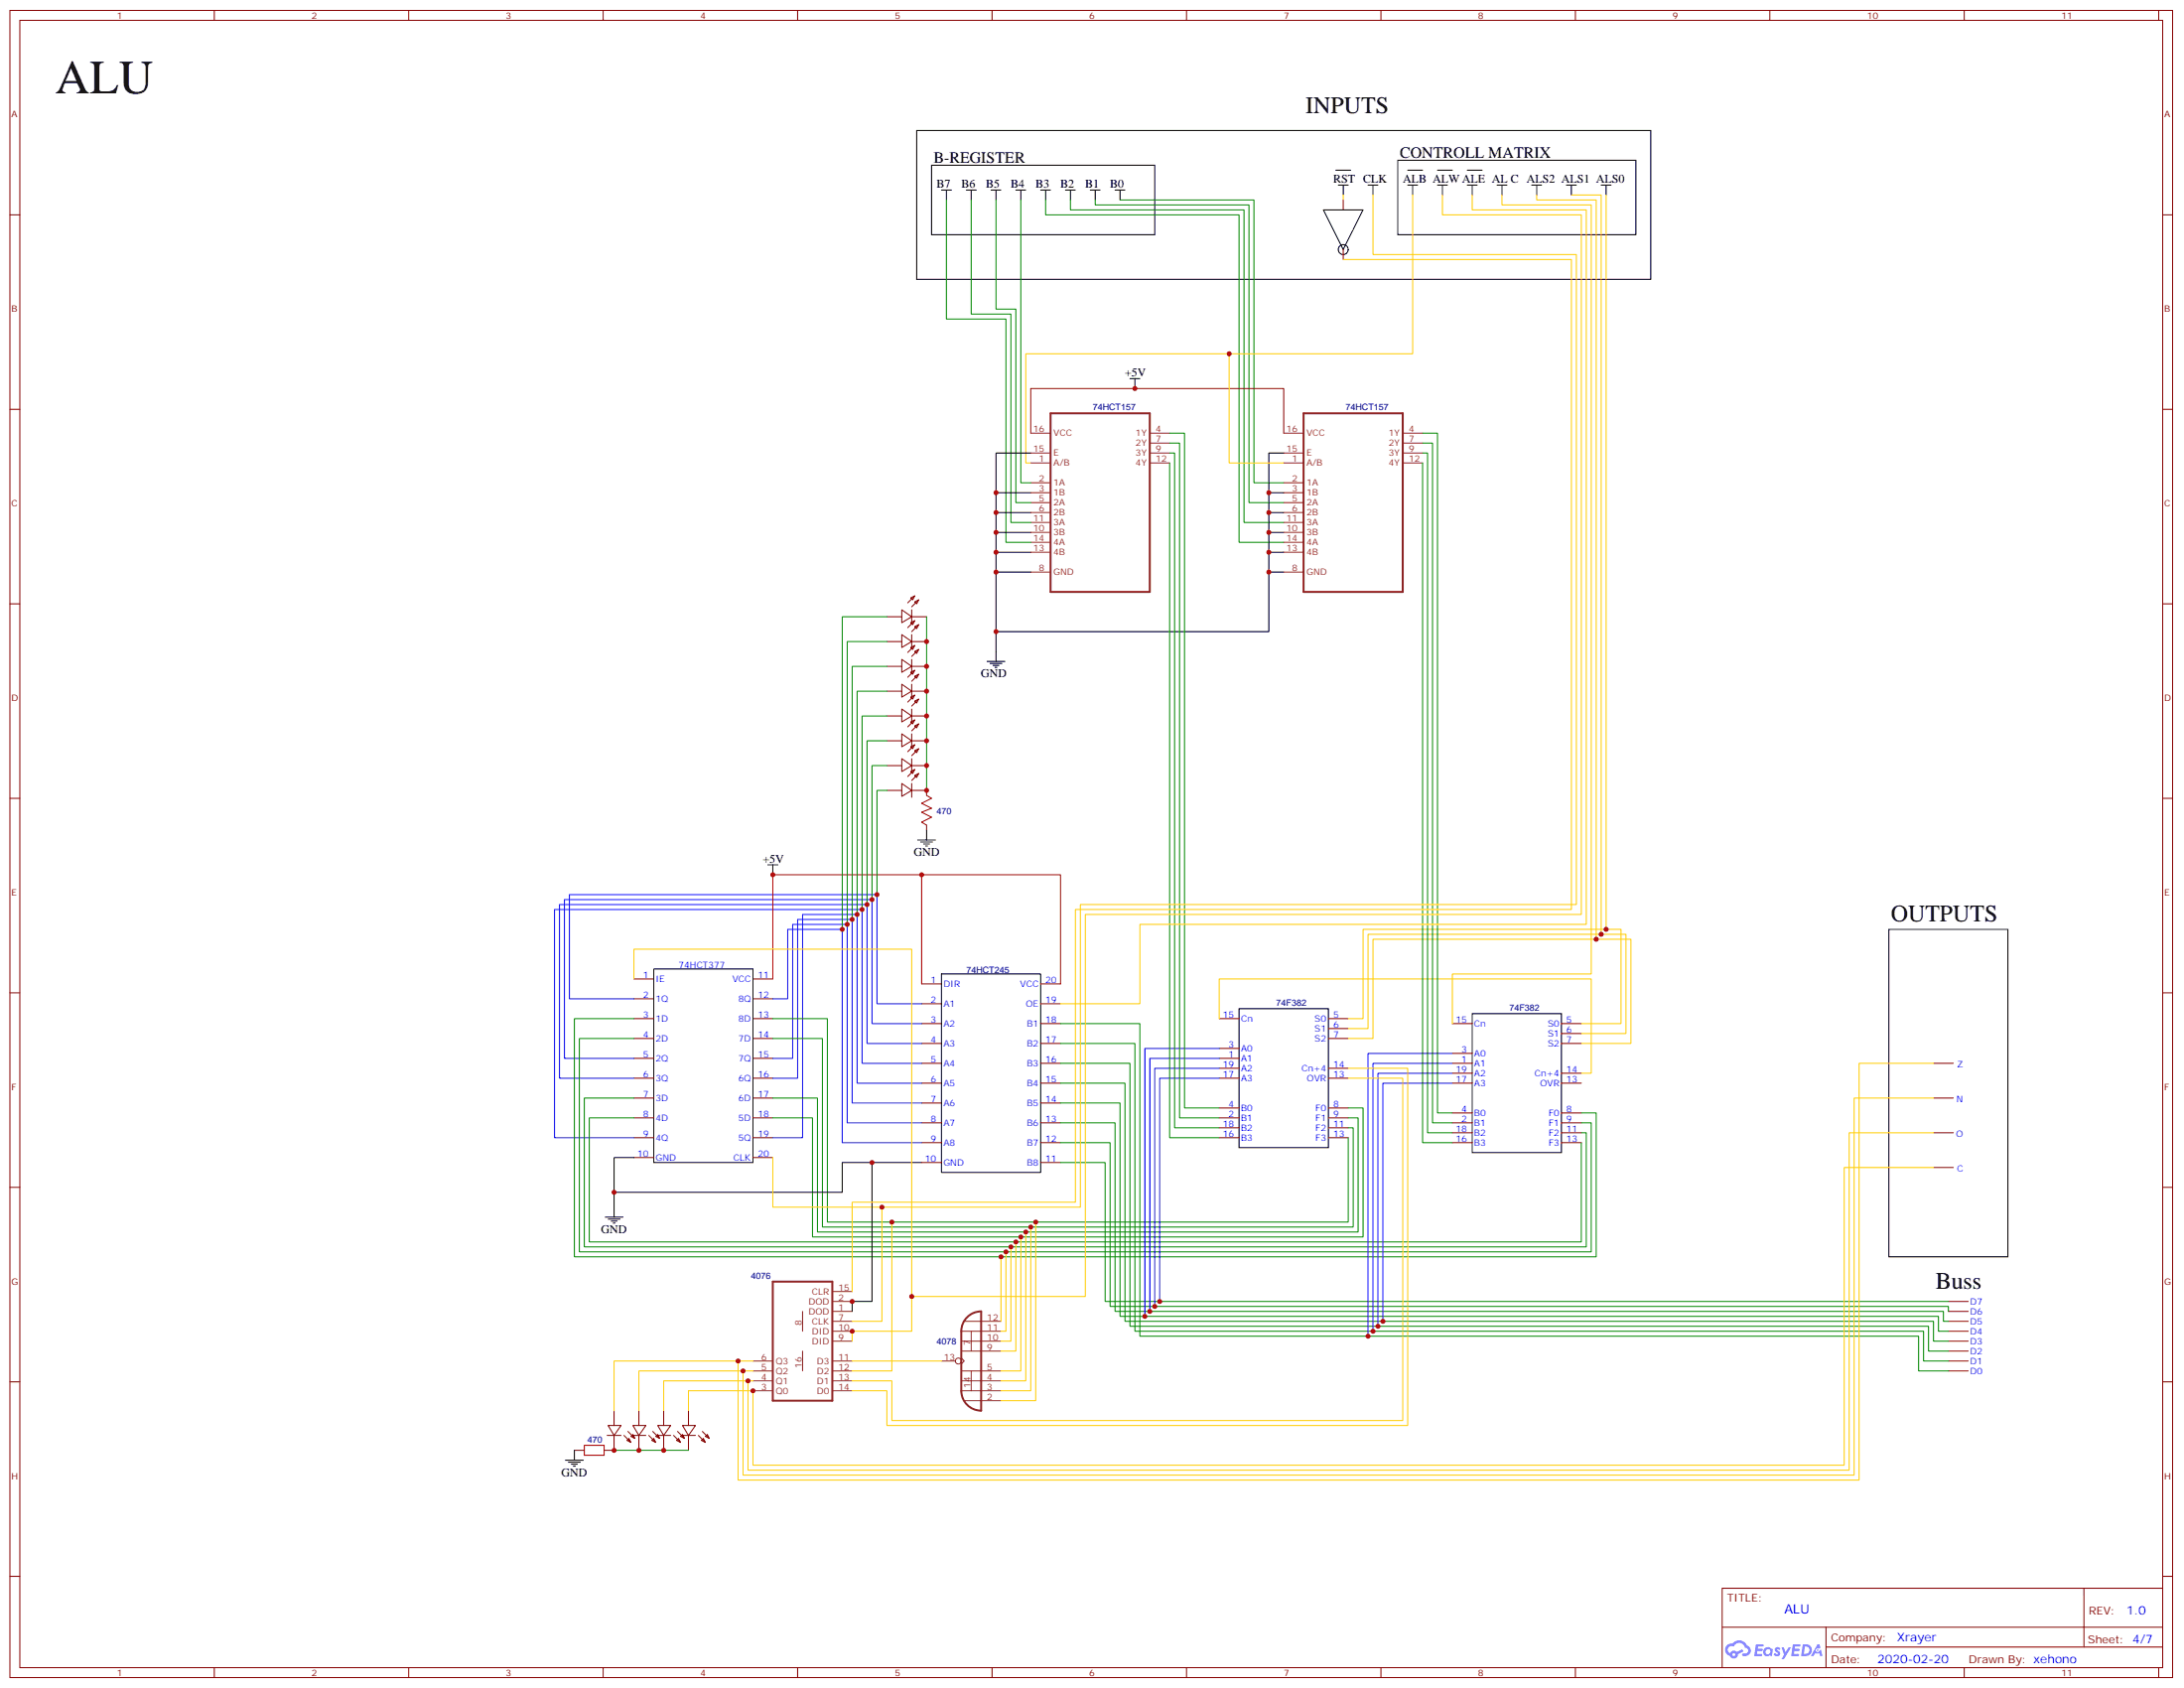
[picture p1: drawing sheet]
<svg xmlns="http://www.w3.org/2000/svg" width="777mm" height="600mm" viewBox="0 0 777 600" stroke-linecap="round" stroke-linejoin="round" font-family="sans-serif">
<path d="M326 46.4h261v52.9h-261zM331.3 58.7h79.3v24.7h-79.3zM497.1 57h84.6v26.4h-84.6zM475 60.5h5.3M500.6 60.5h5.3M511.2 60.5h5.3M521.8 60.5h5.2M671.7 330.4h42.3v116.4h-42.3z" fill="none" stroke="#000" stroke-width=".35"/>
<g fill="none" stroke="#870000" stroke-width=".35">
<path d="M3.5 3.7h769.1v592.7h-769.1zM7.1 7.2h762v585.6h-762zM76.2 3.7v3.5M145.3 3.7v3.5M214.5 3.7v3.5M283.6 3.7v3.5M352.8 3.7v3.5M421.9 3.7v3.5M491.1 3.7v3.5M560.2 3.7v3.5M629.4 3.7v3.5M698.5 3.7v3.5"/>
<path d="M767.6 3.7v3.5M3.5 76.4h3.6M769.1 76.4h3.5M3.5 145.5h3.6M769.1 145.5h3.5M3.5 214.7h3.6M769.1 214.7h3.5M3.5 283.8h3.6M769.1 283.8h3.5M3.5 353h3.6M769.1 353h3.5M3.5 422.1h3.6"/>
<path d="M769.1 422.1h3.5M3.5 491.2h3.6M769.1 491.2h3.5M3.5 560.4h3.6M612.4 564.6h156.7v28.2h-156.7zM612.5 578.5h156.4M649.3 578.5v14.1M741 564.6l.1 20.9M769.1 560.4h3.5M76.2 592.8v3.6M145.3 592.8v3.6M214.5 592.8v3.6"/>
<path d="M283.6 592.8v3.6M352.8 592.8v3.6M421.9 592.8v3.6M491.1 592.8v3.6M560.2 592.8v3.6M629.4 592.8v3.6M649.3 585.5h119.6M698.5 592.8v3.6M767.6 592.8v3.6"/>
</g>
<g fill="#5487ff">
<path d="M631.4 585.8a1.22 1.22 0 0 1 1.7 .3l-.4 .5a.47 .47 0 0 0-.3-.4 .47 .47 0 0 0-.5 .2l.2 .3a1.14 1.14 0 0 1 .7 1.7 1.14 1.14 0 0 1-1.9 0l-.2-.2 .5-.5 .7 .4a.29 .29 0 0 0 .4-.3 .29 .29 0 0 0-.3-.3 1.04 1.04 0 0 1-.6-1.7z"/>
<path d="M624.4 584.5l2.7 .2-.1 .5-1.9 .1-.1 .8h1.5l.4 .4-.4 .4h-1.6l-.2 1.1h1.8l.1 .3-.1 .4h-2.7z"/>
<path d="M637.6 584.6l2.6 .1-.1 .5-1.8 .1-.1 .8h1.5l.3 .4-.4 .4h-1.5l-.2 1.1h1.7l.2 .3-.2 .3-2.6 .1z"/>
<path d="M646.3 584.6h.7l.3 1.2-.6 .3a.69 .69 0 0 0-1 .3 .69 .69 0 0 0 .5 1 .69 .69 0 0 0 .8-.7l.5-.2 .6 2.2h-.8l-.2-.9h-1.7l-.5 .9h-.9z"/>
<path d="M633.5 585.6h.8l.6 1.9 1.1-1.9h.9l-2.5 4.2h-.9l.9-1.5z"/>
<path d="M641.1 584.6l-.6 4.1h1.4a2.11 2.11 0 0 0 2.4-2.1 2.11 2.11 0 0 0-2.5-2zM641.8 585.3a1.43 1.43 0 0 1 1.7 1.6 1.43 1.43 0 0 1-2.1 1.1z"/>
<path d="M627.4 586.2a1.54 1.54 0 0 0-.1 2.1 1.54 1.54 0 0 0 2.2 .2l.6 .2 .3-2.3-.6-.3a1.5 1.5 0 0 0-2.4 .1zM627.7 587.2a.94 .94 0 0 1 1.8 0 .94 .94 0 0 1-1.8 0z"/>
<path d="M614.1 584.9a2.18 2.18 0 0 0 1.1 3.7 1.44 1.44 0 0 0 1.6 1 1.44 1.44 0 0 0 1.2-1.5l2-1-.4-.8-2 1a1.47 1.47 0 0 0-2.4 .5 1.39 1.39 0 0 1-.7-2 1.39 1.39 0 0 1 2-.5 2.12 2.12 0 0 1 2.2-1.3 2.12 2.12 0 0 1 1.9 1.7 1.14 1.14 0 0 1 1.1 1.4 1.14 1.14 0 0 1-1.7 .8 .43 .43 0 0 0-.5 .3 .43 .43 0 0 0 .4 .5 1.98 1.98 0 0 0 2.5-1.2 1.98 1.98 0 0 0-1.2-2.5 3.1 3.1 0 0 0-5.3-.7l-.8 .1zM616 588.2a.55 .55 0 0 1 1.1 0 .55 .55 0 0 1-1.1 0z"/>
<circle cx="646.3" cy="586.7" r=".26"/>
</g>
<g fill="none" stroke="#000" stroke-width=".35">
<path d="M334.8 67.6h3.5M336.5 67.6v3.5M343.6 67.6h3.5M345.4 67.6v3.5M352.4 67.6h3.6M354.2 67.6v3.5M361.2 67.6h3.6M363 67.6v3.5M370.1 67.6h3.5M371.8 67.6v3.5M378.9 67.6h3.5M380.6 67.6v3.5"/>
<path d="M387.7 67.6h3.5M389.5 67.6v3.5M396.5 67.6h3.5M398.3 67.6v3.5M470.6 74.6h14.1l-7 14.1zM475.9 65.8h3.5M477.7 65.8v3.5M486.5 65.8h3.5M488.2 65.8v3.5M500.6 65.8h3.5M502.4 65.8v3.5M511.2 65.8h3.5"/>
<path d="M512.9 65.8v3.5M521.8 65.8h3.5M523.5 65.8v3.5M532.3 65.8h3.6M534.1 65.8v3.5M544.7 65.8h3.5M546.5 65.8v3.5M557 65.8h3.6M558.8 65.8v3.5M569.4 65.8h3.5M571.1 65.8v3.5M401.8 134.6h3.5"/>
<path d="M403.6 134.6v3.5M366.5 175.2h-12.3v49.3M366.5 161h-12.3v14.2M456.5 175.2h-5.3v49.3h-97v10.6M456.5 161h-5.3v14.2M354.2 182.2h12.3M354.2 189.3h12.3M354.2 196.3h12.3M451.2 182.2h5.3M451.2 189.3h5.3M451.2 196.3h5.3M354.2 203.4h12.3"/>
<path d="M451.2 203.4h5.3M351 235.1h6.4M352.1 235.8h4.2M353.1 236.5h2.1M353.8 237.2h.7M326.3 298.6h6.4M327.4 299.3h4.2M329.5 295.1v3.5M273 307.4h3.6M274.8 307.4v3.6M328.4 300h2.2M329.1 300.7h.7"/>
<path d="M232.5 344.5h35.3v68.8h-35.3zM334.8 346.3h35.3v70.5h-35.3zM440.6 358.6h31.8v49.4h-31.8zM523.5 360.4h31.8v49.4h-31.8zM225.4 411.5h-7v21.2M310.1 413.3v49.4h-7.1v3.5M327.7 413.3h-28.2v10.6h-81.1M215.2 432.7h6.3M216.3 433.4h4.2M217.3 434.1h2.1M218 434.8h.7M201.1 519.1h6.3"/>
<path d="M202.1 519.8h4.3M204.3 515.6v3.5M203.2 520.5h2.1M203.9 521.2h.7"/>
<circle cx="477.7" cy="88.7" r="1.76"/>
</g>
<g fill="none" stroke="#870000" stroke-width=".35">
<path d="M477.7 71.1v3.5M477.7 88.7v3.6M315.4 219.3h5.3M320.7 216.8l3.5 2.5-3.5 2.1zM323.8 212.5l1.5-.7-.7 1.5zM324.2 216.8v4.9M324.2 219.3h5.3M325.3 214l1.4-.7-.7 1.4zM325.3 211.8l-2.5 2.5M326.7 213.3l-2.5 2.4M315.4 228.1h5.3M315.4 236.9h5.3"/>
<path d="M320.7 225.6l3.5 2.5-3.5 2.1zM320.7 234.4l3.5 2.5-3.5 2.1zM323.8 221.4l1.5-.7-.7 1.4zM323.8 230.2l1.5-.7-.7 1.4zM323.8 239l1.5-.7-.7 1.4zM324.2 225.6v4.9M324.2 234.4v5M324.2 228.1h5.3M324.2 236.9h5.3M325.3 222.8l1.4-.7-.7 1.4zM325.3 231.6l1.4-.7-.7 1.4zM325.3 220.7l-2.5 2.4"/>
<path d="M325.3 229.5l-2.5 2.5M325.3 238.3l-2.5 2.5M326.7 222.1l-2.5 2.4M326.7 230.9l-2.5 2.5M326.7 239.7l-2.5 2.5M315.4 245.7h5.3M315.4 254.5h5.3M320.7 243.2l3.5 2.5-3.5 2.1zM320.7 252.1l3.5 2.4-3.5 2.1zM323.8 247.8l1.5-.7-.7 1.4zM323.8 256.6l1.5-.7-.7 1.5zM324.2 243.2v5"/>
<path d="M324.2 252.1v4.9M324.2 245.7h5.3M324.2 254.5h5.3M325.3 240.4l1.4-.7-.7 1.4zM325.3 249.2l1.4-.7-.7 1.4zM325.3 258.1l1.4-.7-.7 1.4zM325.3 247.1l-2.5 2.5M325.3 255.9l-2.5 2.5M326.7 248.5l-2.5 2.5M326.7 257.4l-2.5 2.4M315.4 263.3h5.3M315.4 272.2h5.3"/>
<path d="M320.7 260.9l3.5 2.4-3.5 2.2zM320.7 269.7l3.5 2.5-3.5 2.1zM320.7 278.5l3.5 2.5-3.5 2.1zM323.8 265.5l1.5-.7-.7 1.4zM323.8 274.3l1.5-.7-.7 1.4zM324.2 260.9v4.9M324.2 269.7v4.9M324.2 278.5v5M324.2 263.3h5.3M324.2 272.2h5.3M325.3 266.9l1.4-.7-.7 1.4zM325.3 275.7l1.4-.7-.7 1.4z"/>
<path d="M325.3 264.8l-2.5 2.4M325.3 273.6l-2.5 2.4M326.7 266.2l-2.5 2.4M326.7 275l-2.5 2.5M315.4 281h5.3M324.2 281h5.3v1.8M329.5 293.3v1.8M225.4 348h7.1M225.4 355.1h7.1M267.8 348h7M267.8 355.1h7M327.7 349.8h7.1"/>
<path d="M327.7 356.8h7.1M370.1 349.8h7M370.1 356.8h7M225.4 362.1h7.1M225.4 369.2h7.1M225.4 376.2h7.1M267.8 362.1h7M267.8 369.2h7M267.8 376.2h7M327.7 363.9h7.1M327.7 370.9h7.1M327.7 378h7.1"/>
<path d="M370.1 363.9h7M370.1 370.9h7M370.1 378h7M433.6 362.1h7M433.6 376.2h7M433.6 379.8h7M433.6 372.7h7M472.4 362.1h7M472.4 369.2h7M472.4 379.8h7M472.4 365.7h7M516.5 363.9h7"/>
<path d="M516.5 378h7M516.5 374.5h7M555.3 363.9h7M555.3 370.9h7M555.3 367.4h7M687.6 378h7M225.4 383.3h7.1M225.4 390.3h7.1M225.4 397.4h7.1M267.8 383.3h7M267.8 390.3h7M267.8 397.4h7"/>
<path d="M327.7 385.1h7.1M327.7 392.1h7.1M327.7 399.2h7.1M370.1 385.1h7M370.1 392.1h7M370.1 399.2h7M433.6 383.3h7M433.6 397.4h7M433.6 393.9h7M472.4 383.3h7M472.4 397.4h7M472.4 393.9h7"/>
<path d="M516.5 385.1h7M516.5 399.2h7M516.5 395.6h7M516.5 381.5h7M555.3 385.1h7M555.3 399.2h7M555.3 395.6h7M555.3 381.5h7M687.6 390.3h7M225.4 404.5h7.1M225.4 411.5h7.1M267.8 404.5h7"/>
<path d="M267.8 411.5h7M327.7 406.2h7.1M327.7 413.3h7.1M370.1 406.2h7M370.1 413.3h7M433.6 404.5h7M433.6 400.9h7M472.4 404.5h7M472.4 400.9h7M516.5 406.2h7M516.5 402.7h7M555.3 406.2h7"/>
<path d="M555.3 402.7h7M687.6 402.7h7M687.6 415h7M692.9 476.8h7M692.9 473.3h7M692.9 469.7h7M692.9 466.2h7M692.9 462.7h7M692.9 483.8h7M692.9 480.3h7M692.9 487.4h7M204.3 515.6h3.5"/>
<path d="M215.9 510.3h4.9M216.3 506.8h4.5l-2.4 3.5zM218.4 501.5v5.3M218.4 510.3v5.3h-3.6M221.9 510.3l2.5 2.5M223 512.1l.7-.7 .7 1.4zM223.3 508.9l2.5 2.5M224.4 510.6l.7-.7 .7 1.5zM224.7 510.3h5M225.1 506.8h4.6l-2.5 3.5zM227.2 501.5v5.3M227.2 510.3v5.3"/>
<path d="M230.7 510.3l2.5 2.5M231.8 512.1l.7-.7 .7 1.4zM232.1 508.9l2.5 2.5M233.2 510.6l.7-.7 .7 1.5zM233.5 510.3h5M233.9 506.8h4.6l-2.5 3.5zM236 501.5v5.3M236 510.3v5.3M239.5 510.3l2.5 2.5M240.6 512.1l.7-.7 .7 1.4zM240.9 508.9l2.5 2.5M242 510.6l.7-.7 .7 1.5z"/>
<path d="M242.4 510.3h4.9M242.7 506.8h4.6l-2.5 3.5zM244.8 501.5v5.3M244.8 510.3v5.3M248.4 510.3l2.4 2.5M249.4 512.1l.7-.7 .7 1.4zM249.8 508.9l2.4 2.5M250.8 510.6l.7-.7 .7 1.5z"/>
</g>
<path d="M373.6 146.9h35.3v63.5h-35.3zM463.5 146.9h35.3v63.5h-35.3zM274.8 455.6h21.2v42.3h-21.2zM344.3 467.9a7 7 0 0 1 4.6-1.7v35.3a7.1 7.1 0 0 1-7.1-7.1v-21.1a7 7 0 0 1 2.5-5.4z" fill="none" stroke="#8c2424" stroke-width=".71"/>
<g fill="none" stroke="#8c2424" stroke-width=".35">
<path d="M366.5 154h7.1M408.9 154h7M408.9 157.5h7M456.5 154h7M498.8 154h7.1M498.8 157.5h7.1M366.5 161h7.1M366.5 164.6h7.1M366.5 171.6h7.1M366.5 175.2h7.1M366.5 178.7h7.1M408.9 161h7"/>
<path d="M408.9 164.6h7M456.5 161h7M456.5 164.6h7M456.5 171.6h7M456.5 175.2h7M456.5 178.7h7M498.8 161h7.1M498.8 164.6h7.1M366.5 182.2h7.1M366.5 185.7h7.1M366.5 189.3h7.1M366.5 192.8h7.1"/>
<path d="M366.5 196.3h7.1M456.5 182.2h7M456.5 185.7h7M456.5 189.3h7M456.5 192.8h7M456.5 196.3h7M366.5 203.4h7.1M456.5 203.4h7M296 459.1h7M285.4 466.2v7.1M296 466.2h7M296 462.7h7"/>
<path d="M296 469.7h7M296 476.8h7M296 473.3h7M341.8 476.8h14.2M341.8 473.3h14.2M342.9 469.7h13.1M345.4 473.3v7M267.8 494.4h7M267.8 490.9h7M267.8 487.4h7M267.8 483.8h7M285.4 480.3v7.1"/>
<path d="M296 494.4h7M296 490.9h7M296 487.4h7M296 483.8h7M334.8 483.8h4.9M341.8 482.8l1.1 1-1.1 1.1M341.8 494.4h14.2M341.8 490.9h14.2M341.8 487.4h14.2M341.8 480.3h14.2M342.9 497.9h13.1M345.4 487.4v7"/>
<circle cx="340.8" cy="483.8" r="1.06"/>
</g>
<path d="M329.5 282.8l1.8 1-3.6 1.8 3.6 1.7-3.6 1.4 3.6 1.8-3.6 1.8 1.8 1M207.8 513.8h7v3.5h-7z" fill="none" stroke="#a10000" stroke-width=".35"/>
<g fill="none" stroke="#00f" stroke-width=".35">
<path d="M225.4 355.1h-22.9v-37.1h109.4v38.8h15.8M274.8 355.1h5.3v-24.7h19.4v75.8h28.2M274.8 376.2h7.1v-47.6h19.4v70.6h26.4M327.7 378h-21.1v-54.7h-109.4v81.2h28.2M327.7 370.9h-19.4v-49.3h-109.3v61.7h26.4M327.7 363.9h-17.6v-44.1h-109.4v56.4h24.7M433.6 372.7h-26.5v95.3M433.6 376.2h-24.7v90M433.6 379.8h-23v84.6M516.5 374.5h-30v100.5M516.5 378h-28.3v95.3M274.8 383.3h8.8v-56.5h19.4v65.3h24.7"/>
<path d="M327.7 385.1h-22.9v-60h-19.4v79.4h-10.6M433.6 383.3h-21.2v79.4M516.5 381.5h-26.5v90M516.5 385.1h-24.7v84.6"/>
</g>
<path d="M327.7 311v38.8M274.8 348v-37h102.3v38.8" fill="none" stroke="#f00" stroke-width=".35"/>
<g fill="none" stroke="#fc0" stroke-width=".35">
<path d="M477.7 69.3v1.8M488.2 69.3v21.2h72.4v231.1h-176.4v107.6h-109.4v-17.7M502.4 69.3v56.5h-65.3v38.8h19.4M512.9 69.3v7.1h49.4v248.7h-176.4v135.8h-61.7v12.4h-21.2v3.5M523.5 69.3v5.3h40.6v254h-158.8v28.2h-28.2M534.1 69.3v3.5h31.8v273.5h-49.4v17.6M546.5 69.3v1.8h21.1v262.8M558.8 69.3h10.6v262.8M571.1 69.3v261.1M477.7 92.3h81.1v231h-176.4v104.1h-79.4v31.7M437.1 125.8h-72.3v38.8h1.7M225.4 348v-10.6h98.8v123.5"/>
<path d="M433.6 362.1v-14.1h132.3v33.5h-3.6M479.4 362.1h5.3v-31.7h91.7v33.5h-14.1M479.4 365.7h7.1v-33.6h91.7v35.3h-15.9M479.4 369.2h8.8v-35.3h91.8v37h-17.7M479.4 379.8h21.2v127h-185.2v-12.4h-12.4M687.6 378h-26.5v148.2h-398.6v-42.4M479.4 383.3h19.4v121.7h-181.7v-14.1h-14.1M687.6 390.3h-28.3v134.1h-395.1v-37M687.6 415h-31.8v105.9h-388v-26.5h-23v7.1M687.6 402.7h-30v119.9h-391.6v-31.7M313.6 429.2v40.5h-10.6M317.1 434.4v53h-14.1"/>
<path d="M363 439.7v47.7h-7M364.8 438v52.9h-8.8M366.5 436.2v58.2h-10.5M368.3 434.4v63.5h-12.3M356 446.8v22.9M357.7 445v28.3h-1.7M359.5 443.3v33.5h-3.5M361.2 441.5v38.8h-5.2M267.8 490.9h-31.8v10.6M267.8 487.4h-40.6v14.1M267.8 483.8h-49.4v17.7M303 483.8h31.8"/>
</g>
<g fill="none" stroke="#008700" stroke-width=".35">
<path d="M336.5 71.1v42.3h21.2v79.4h8.8M345.4 71.1v40.6h14.1v74h7M354.2 71.1v38.8h7v68.8h5.3M363 71.1v100.5h3.5M371.8 71.1v5.3h68.8v116.4h15.9M380.6 71.1v3.5h61.8v111.1h14.1M389.5 71.1v1.7h54.6v105.9h12.4M398.3 71.1h47.6v100.5h10.6M415.9 157.5h3.6v239.9h14.1M415.9 154h5.3v239.9h12.4M505.9 154h5.3v241.6h5.3M505.9 157.5h3.5v241.7h7.1"/>
<path d="M415.9 164.6v239.9h17.7M415.9 161h1.8v239.9h15.9M505.9 161h1.7v241.7h8.9M505.9 164.6v241.6h10.6M315.4 219.3h-15.9v111.1M329.5 219.3v61.7M315.4 236.9h-12.4v89.9M315.4 228.1h-14.1v100.5M315.4 254.5h-8.8v68.8M315.4 245.7h-10.6v79.4M315.4 272.2h-5.3v47.6M315.4 263.3h-7.1v58.3"/>
<path d="M315.4 281h-3.5v37M225.4 362.1h-21.1v84.7h363.3v-51.2h-5.3M225.4 369.2h-19.4v75.8h359.9v-45.8h-3.6M274.8 369.2h17.7v67h188.7v-35.3h-1.8M274.8 362.1h19.4v72.3h185.2v-29.9M377.1 363.9h28.2v111.1h277v12.4h10.6M377.1 370.9h26.5v102.4h280.4v10.5h8.9M377.1 378h24.7v93.5h284v8.8h7.1M225.4 390.3h-17.6v53h356.3v-40.6h-1.8M225.4 397.4h-15.9v44.1h352.8v-35.3M274.8 390.3h15.9v47.7h192.3v-40.6h-3.6M377.1 385.1h22.9v84.6h287.6v7.1h5.3"/>
<path d="M377.1 392.1h21.2v75.9h291v5.3h3.6M377.1 399.2h19.4v67h294.6v3.5h1.8M479.4 393.9h5.3v45.8h-195.8v-42.3h-14.1M377.1 406.2h17.7v58.2h298.1v1.8M377.1 413.3h15.9v49.4h299.9M218.4 515.6h26.4"/>
</g>
<path d="M366.5 154v-15.9h90v15.9" fill="none" stroke="#900" stroke-width=".35"/>
<g fill="#c00">
<circle cx="262.5" cy="483.8" r=".88"/>
<circle cx="264.2" cy="487.4" r=".88"/>
<circle cx="266" cy="490.9" r=".88"/>
<circle cx="267.8" cy="494.4" r=".88"/>
<circle cx="403.6" cy="138.1" r=".88"/>
<circle cx="410.6" cy="464.4" r=".88"/>
<circle cx="486.5" cy="475" r=".88"/>
<circle cx="488.2" cy="473.3" r=".88"/>
<circle cx="490" cy="471.5" r=".88"/>
<circle cx="491.8" cy="469.7" r=".88"/>
<circle cx="407.1" cy="468" r=".88"/>
<circle cx="408.9" cy="466.2" r=".88"/>
<circle cx="412.4" cy="462.7" r=".88"/>
<circle cx="301.3" cy="328.6" r=".88"/>
<circle cx="304.8" cy="325.1" r=".88"/>
<circle cx="308.3" cy="321.6" r=".88"/>
<circle cx="311.9" cy="318" r=".88"/>
<circle cx="324.2" cy="460.9" r=".88"/>
<circle cx="303" cy="473.3" r=".88"/>
<circle cx="313.6" cy="429.2" r=".88"/>
<circle cx="567.6" cy="333.9" r=".88"/>
<circle cx="569.4" cy="332.1" r=".88"/>
<circle cx="317.1" cy="434.4" r=".88"/>
<circle cx="366.5" cy="436.2" r=".88"/>
<circle cx="363" cy="439.7" r=".88"/>
<circle cx="359.5" cy="443.3" r=".88"/>
<circle cx="357.7" cy="445" r=".88"/>
<circle cx="354.2" cy="175.2" r=".88"/>
<circle cx="354.2" cy="203.4" r=".88"/>
<circle cx="354.2" cy="182.2" r=".88"/>
<circle cx="571.1" cy="330.4" r=".88"/>
<circle cx="451.2" cy="175.2" r=".88"/>
<circle cx="451.2" cy="182.2" r=".88"/>
<circle cx="451.2" cy="189.3" r=".88"/>
<circle cx="451.2" cy="196.3" r=".88"/>
<circle cx="451.2" cy="203.4" r=".88"/>
<circle cx="354.2" cy="224.5" r=".88"/>
<circle cx="354.2" cy="196.3" r=".88"/>
<circle cx="354.2" cy="189.3" r=".88"/>
<circle cx="274.8" cy="311" r=".88"/>
<circle cx="218.4" cy="423.9" r=".88"/>
<circle cx="356" cy="446.8" r=".88"/>
<circle cx="361.2" cy="441.5" r=".88"/>
<circle cx="364.8" cy="438" r=".88"/>
<circle cx="368.3" cy="434.4" r=".88"/>
<circle cx="310.1" cy="413.3" r=".88"/>
<circle cx="303" cy="462.7" r=".88"/>
<circle cx="218.4" cy="515.6" r=".88"/>
<circle cx="236" cy="515.6" r=".88"/>
<circle cx="227.2" cy="515.6" r=".88"/>
<circle cx="329.5" cy="272.2" r=".88"/>
<circle cx="329.5" cy="263.3" r=".88"/>
<circle cx="329.5" cy="254.5" r=".88"/>
<circle cx="329.5" cy="245.7" r=".88"/>
<circle cx="329.5" cy="236.9" r=".88"/>
<circle cx="329.5" cy="228.1" r=".88"/>
<circle cx="310.1" cy="319.8" r=".88"/>
<circle cx="306.6" cy="323.3" r=".88"/>
<circle cx="303" cy="326.8" r=".88"/>
<circle cx="299.5" cy="330.4" r=".88"/>
<circle cx="327.7" cy="311" r=".88"/>
<circle cx="437.1" cy="125.8" r=".88"/>
<circle cx="329.5" cy="281" r=".88"/>
</g>
<text font-size="16.9" x="19.8" y="33.2">ALU</text>
<g font-size="8.5">
<text x="464.3" y="40.2">INPUTS</text>
<text x="672.4" y="327.7">OUTPUTS</text>
<text x="688.3" y="458.3">Buss</text>
</g>
<g font-size="5.6">
<text x="332" y="57.9">B-REGISTER</text>
<text x="497.8" y="56.1">CONTROLL MATRIX</text>
</g>
<text font-size="4.6" fill="#00f" x="634.5" y="573.6">ALU</text>
<g font-size="4.2">
<text x="474.1" y="65.1">RST CLK</text>
<text x="498.8" y="65.1">ALB ALW ALE AL C ALS2 ALS1 ALS0</text>
<text x="333" y="66.9">B7</text>
<text x="341.8" y="66.9">B6</text>
<text x="350.7" y="66.9">B5</text>
<text x="359.5" y="66.9">B4</text>
<text x="368.3" y="66.9">B3</text>
<text x="377.1" y="66.9">B2</text>
<text x="385.9" y="66.9">B1</text>
<text x="394.8" y="66.9">B0</text>
<text x="400" y="133.9">+5V</text>
<text x="348.9" y="240.7">GND</text>
<text x="324.9" y="304.3">GND</text>
<text x="271.3" y="306.7">+5V</text>
<text x="213.8" y="438.3">GND</text>
<text x="199.7" y="524.9">GND</text>
</g>
<g font-size="4.2" fill="#00f">
<text x="756.2" y="573.9">1.0</text>
<text x="674.6" y="583.4">Xrayer</text>
<text x="667.7" y="591.2">2020-02-20</text>
</g>
<g font-size="3.9" fill="#800">
<text x="614.2" y="569.2">TITLE:</text>
<text x="742.8" y="573.9">REV:</text>
<text x="651.1" y="583.4">Company:</text>
<text x="742.5" y="584">Sheet: 4/7</text>
<text x="651.1" y="591.1">Date:</text>
<text x="700.1" y="591.2">Drawn By: xehono</text>
</g>
<g font-size="3.2" fill="#800">
<text x="41.6" y="6.7">1</text>
<text x="110.8" y="6.7">2</text>
<text x="179.9" y="6.7">3</text>
<text x="249.1" y="6.7">4</text>
<text x="318.2" y="6.7">5</text>
<text x="387.3" y="6.7">6</text>
<text x="456.5" y="6.7">7</text>
<text x="525.6" y="6.7">8</text>
<text x="594.8" y="6.7">9</text>
<text x="663.9" y="6.7">10</text>
<text x="733.1" y="6.7">11</text>
<text x="4.1" y="41.8">A</text>
<text x="769.6" y="41.8">A</text>
<text x="4.1" y="110.9">B</text>
<text x="769.6" y="110.9">B</text>
<text x="4.1" y="180.1">C</text>
<text x="769.6" y="180.1">C</text>
<text x="4.1" y="249.2">D</text>
<text x="769.6" y="249.2">D</text>
<text x="4.1" y="318.4">E</text>
<text x="769.6" y="318.4">E</text>
<text x="4.1" y="387.5">F</text>
<text x="769.6" y="387.5">F</text>
<text x="4.1" y="456.7">G</text>
<text x="769.6" y="456.7">G</text>
<text x="4.1" y="525.8">H</text>
<text x="769.6" y="525.8">H</text>
<text x="41.6" y="595.8">1</text>
<text x="110.8" y="595.8">2</text>
<text x="179.9" y="595.8">3</text>
<text x="249.1" y="595.8">4</text>
<text x="318.2" y="595.8">5</text>
<text x="387.3" y="595.8">6</text>
<text x="456.5" y="595.8">7</text>
<text x="525.6" y="595.8">8</text>
<text x="594.8" y="595.8">9</text>
<text x="663.9" y="595.8">10</text>
<text x="733.1" y="595.8">11</text>
</g>
<g font-size="3.2" fill="#000080">
<text x="388.6" y="145.9">74HCT157</text>
<text x="478.5" y="145.9">74HCT157</text>
<text x="333" y="289.3">470</text>
<text x="343.6" y="346">74HCT245</text>
<text x="453.8" y="357.5">74F382</text>
<text x="536.8" y="359.3">74F382</text>
<text x="267.1" y="454.6">4076</text>
<text x="333" y="478">4078</text>
<text x="208.9" y="512.8">470</text>
</g>
<g font-size="3.2" fill="#8d2323">
<text x="367.4" y="153.6">16</text>
<text x="374.6" y="155">VCC</text>
<text x="403.8" y="155">1Y</text>
<text x="411" y="153.6">4</text>
<text x="457.4" y="153.6">16</text>
<text x="464.6" y="155">VCC</text>
<text x="493.8" y="155">1Y</text>
<text x="500.9" y="153.6">4</text>
<text x="367.4" y="160.7">15</text>
<text x="403.8" y="158.6">2Y</text>
<text x="411" y="157.2">7</text>
<text x="411" y="160.7">9</text>
<text x="457.4" y="160.7">15</text>
<text x="493.8" y="158.6">2Y</text>
<text x="500.9" y="157.2">7</text>
<text x="500.9" y="160.7">9</text>
<text x="369.5" y="164.2">1</text>
<text x="374.6" y="162.1">E</text>
<text x="374.6" y="165.6">A/B</text>
<text x="403.8" y="162.1">3Y</text>
<text x="403.8" y="165.6">4Y</text>
<text x="411" y="164.2">12</text>
<text x="459.4" y="164.2">1</text>
<text x="464.6" y="162.1">E</text>
<text x="464.6" y="165.6">A/B</text>
<text x="493.8" y="162.1">3Y</text>
<text x="493.8" y="165.6">4Y</text>
<text x="500.9" y="164.2">12</text>
<text x="369.5" y="171.3">2</text>
<text x="374.6" y="172.7">1A</text>
<text x="459.4" y="171.3">2</text>
<text x="464.6" y="172.7">1A</text>
<text x="369.5" y="174.8">3</text>
<text x="369.5" y="178.3">5</text>
<text x="374.6" y="176.2">1B</text>
<text x="374.6" y="179.7">2A</text>
<text x="459.4" y="174.8">3</text>
<text x="459.4" y="178.3">5</text>
<text x="464.6" y="176.2">1B</text>
<text x="464.6" y="179.7">2A</text>
<text x="367.4" y="185.4">11</text>
<text x="369.5" y="181.9">6</text>
<text x="374.6" y="183.3">2B</text>
<text x="457.4" y="185.4">11</text>
<text x="459.4" y="181.9">6</text>
<text x="464.6" y="183.3">2B</text>
<text x="367.4" y="188.9">10</text>
<text x="374.6" y="186.8">3A</text>
<text x="374.6" y="190.3">3B</text>
<text x="457.4" y="188.9">10</text>
<text x="464.6" y="186.8">3A</text>
<text x="464.6" y="190.3">3B</text>
<text x="367.4" y="192.4">14</text>
<text x="367.4" y="196">13</text>
<text x="374.6" y="193.9">4A</text>
<text x="374.6" y="197.4">4B</text>
<text x="457.4" y="192.4">14</text>
<text x="457.4" y="196">13</text>
<text x="464.6" y="193.9">4A</text>
<text x="464.6" y="197.4">4B</text>
<text x="369.5" y="203">8</text>
<text x="459.4" y="203">8</text>
<text x="374.6" y="204.4">GND</text>
<text x="464.6" y="204.4">GND</text>
<text x="288.7" y="460.2">CLR</text>
<text x="298.1" y="458.8">15</text>
<text x="287.5" y="467.3">DOD</text>
<text x="287.5" y="463.7">DOD</text>
<text x="298.1" y="465.8">1</text>
<text x="298.1" y="462.3">2</text>
<text x="285" y="471.1" transform="rotate(-90 285 471.1)">8</text>
<text x="288.7" y="470.8">CLK</text>
<text x="298.1" y="469.4">7</text>
<text x="298.1" y="472.9">10</text>
<text x="351" y="472.9">11</text>
<text x="351" y="469.4">12</text>
<text x="288.7" y="477.8">DID</text>
<text x="288.7" y="474.3">DID</text>
<text x="298.1" y="476.4">9</text>
<text x="345" y="478.2" transform="rotate(-90 345 478.2)">7</text>
<text x="351" y="480">9</text>
<text x="351" y="476.4">10</text>
<text x="270.7" y="483.5">6</text>
<text x="275.9" y="484.9">Q3</text>
<text x="290.5" y="484.9">D3</text>
<text x="298.1" y="483.5">11</text>
<text x="335.7" y="483.5">13</text>
<text x="270.7" y="490.5">4</text>
<text x="270.7" y="487">5</text>
<text x="275.9" y="491.9">Q1</text>
<text x="275.9" y="488.4">Q2</text>
<text x="285" y="486.5" transform="rotate(-90 285 486.5)">16</text>
<text x="290.5" y="488.4">D2</text>
<text x="290.5" y="491.9">D1</text>
<text x="298.1" y="487">12</text>
<text x="298.1" y="490.5">13</text>
<text x="351" y="490.5">4</text>
<text x="351" y="487">5</text>
<text x="270.7" y="494.1">3</text>
<text x="275.9" y="495.5">Q0</text>
<text x="290.5" y="495.5">D0</text>
<text x="298.1" y="494.1">14</text>
<text x="345" y="493.5" transform="rotate(-90 345 493.5)">14</text>
<text x="351" y="497.6">2</text>
<text x="351" y="494.1">3</text>
</g>
<g font-size="3.2" fill="#00f">
<text x="228.7" y="347.7">1</text>
<text x="241.3" y="344">74HCT377</text>
<text x="269.5" y="347.7">11</text>
<text x="233.2" y="349.1">IE</text>
<text x="260.5" y="349.1">VCC</text>
<text x="331" y="349.4">1</text>
<text x="335.5" y="350.8">DIR</text>
<text x="362.8" y="350.8">VCC</text>
<text x="371.8" y="349.4">20</text>
<text x="228.7" y="354.7">2</text>
<text x="233.2" y="356.1">1Q</text>
<text x="262.5" y="356.1">8Q</text>
<text x="269.5" y="354.7">12</text>
<text x="331" y="356.5">2</text>
<text x="335.5" y="357.9">A1</text>
<text x="364.9" y="357.9">OE</text>
<text x="371.8" y="356.5">19</text>
<text x="228.7" y="361.8">3</text>
<text x="233.2" y="363.2">1D</text>
<text x="262.6" y="363.2">8D</text>
<text x="269.5" y="361.8">13</text>
<text x="331" y="363.5">3</text>
<text x="335.5" y="364.9">A2</text>
<text x="365.2" y="364.9">B1</text>
<text x="371.8" y="363.5">18</text>
<text x="434.8" y="361.8">15</text>
<text x="441.3" y="363.2">Cn</text>
<text x="467.5" y="363.2">S0</text>
<text x="474.1" y="361.8">5</text>
<text x="474.1" y="365.3">6</text>
<text x="517.7" y="363.5">15</text>
<text x="524.2" y="364.9">Cn</text>
<text x="550.4" y="364.9">S0</text>
<text x="557" y="363.5">5</text>
<text x="228.7" y="368.8">4</text>
<text x="233.2" y="370.2">2D</text>
<text x="262.6" y="370.2">7D</text>
<text x="269.5" y="368.8">14</text>
<text x="331" y="370.6">4</text>
<text x="371.8" y="370.6">17</text>
<text x="467.5" y="366.7">S1</text>
<text x="467.5" y="370.2">S2</text>
<text x="474.1" y="368.8">7</text>
<text x="550.4" y="368.5">S1</text>
<text x="557" y="367.1">6</text>
<text x="557" y="370.6">7</text>
<text x="228.7" y="375.9">5</text>
<text x="233.2" y="377.3">2Q</text>
<text x="262.5" y="377.3">7Q</text>
<text x="269.5" y="375.9">15</text>
<text x="331" y="377.6">5</text>
<text x="335.5" y="372">A3</text>
<text x="365.2" y="372">B2</text>
<text x="371.8" y="377.6">16</text>
<text x="436.8" y="375.9">1</text>
<text x="436.8" y="372.4">3</text>
<text x="441.3" y="377.3">A1</text>
<text x="441.3" y="373.8">A0</text>
<text x="519.7" y="377.6">1</text>
<text x="519.7" y="374.1">3</text>
<text x="524.2" y="375.5">A0</text>
<text x="550.4" y="372">S2</text>
<text x="228.7" y="382.9">6</text>
<text x="269.5" y="382.9">16</text>
<text x="335.5" y="379.1">A4</text>
<text x="365.2" y="379.1">B3</text>
<text x="434.8" y="382.9">17</text>
<text x="434.8" y="379.4">19</text>
<text x="441.3" y="380.8">A2</text>
<text x="462.8" y="380.8">Cn+4</text>
<text x="474.1" y="382.9">13</text>
<text x="474.1" y="379.4">14</text>
<text x="517.7" y="381.2">19</text>
<text x="524.2" y="382.6">A2</text>
<text x="524.2" y="379.1">A1</text>
<text x="545.7" y="382.6">Cn+4</text>
<text x="557" y="381.2">14</text>
<text x="696" y="379.4">Z</text>
<text x="228.7" y="390">7</text>
<text x="233.2" y="384.4">3Q</text>
<text x="262.5" y="384.4">6Q</text>
<text x="269.5" y="390">17</text>
<text x="331" y="384.7">6</text>
<text x="335.5" y="386.1">A5</text>
<text x="365.2" y="386.1">B4</text>
<text x="371.8" y="384.7">15</text>
<text x="441.3" y="384.4">A3</text>
<text x="464.8" y="384.4">OVR</text>
<text x="517.7" y="384.7">17</text>
<text x="524.2" y="386.1">A3</text>
<text x="547.7" y="386.1">OVR</text>
<text x="557" y="384.7">13</text>
<text x="233.2" y="391.4">3D</text>
<text x="262.6" y="391.4">6D</text>
<text x="331" y="391.8">7</text>
<text x="335.5" y="393.2">A6</text>
<text x="365.2" y="393.2">B5</text>
<text x="371.8" y="391.8">14</text>
<text x="436.8" y="393.5">4</text>
<text x="441.3" y="394.9">B0</text>
<text x="467.8" y="394.9">F0</text>
<text x="474.1" y="393.5">8</text>
<text x="519.7" y="395.3">4</text>
<text x="557" y="395.3">8</text>
<text x="695.8" y="391.8">N</text>
<text x="228.7" y="397.1">8</text>
<text x="233.2" y="398.5">4D</text>
<text x="262.6" y="398.5">5D</text>
<text x="269.5" y="397.1">18</text>
<text x="331" y="398.8">8</text>
<text x="335.5" y="400.2">A7</text>
<text x="365.2" y="400.2">B6</text>
<text x="371.8" y="398.8">13</text>
<text x="434.8" y="400.6">18</text>
<text x="436.8" y="397.1">2</text>
<text x="441.3" y="402">B2</text>
<text x="441.3" y="398.5">B1</text>
<text x="467.8" y="402">F2</text>
<text x="467.8" y="398.5">F1</text>
<text x="474.1" y="400.6">11</text>
<text x="474.1" y="397.1">9</text>
<text x="519.7" y="398.8">2</text>
<text x="524.2" y="400.2">B1</text>
<text x="524.2" y="396.7">B0</text>
<text x="550.7" y="400.2">F1</text>
<text x="550.7" y="396.7">F0</text>
<text x="557" y="398.8">9</text>
<text x="228.7" y="404.1">9</text>
<text x="233.2" y="405.5">4Q</text>
<text x="262.5" y="405.5">5Q</text>
<text x="269.5" y="404.1">19</text>
<text x="331" y="405.9">9</text>
<text x="335.5" y="407.3">A8</text>
<text x="365.2" y="407.3">B7</text>
<text x="371.8" y="405.9">12</text>
<text x="434.8" y="404.1">16</text>
<text x="441.3" y="405.5">B3</text>
<text x="467.8" y="405.5">F3</text>
<text x="474.1" y="404.1">13</text>
<text x="517.7" y="405.9">16</text>
<text x="517.7" y="402.3">18</text>
<text x="524.2" y="407.3">B3</text>
<text x="524.2" y="403.8">B2</text>
<text x="550.7" y="407.3">F3</text>
<text x="550.7" y="403.8">F2</text>
<text x="557" y="405.9">13</text>
<text x="557" y="402.3">11</text>
<text x="695.6" y="404.1">O</text>
<text x="226.7" y="411.2">10</text>
<text x="233.2" y="412.6">GND</text>
<text x="260.9" y="412.6">CLK</text>
<text x="269.5" y="411.2">20</text>
<text x="329" y="412.9">10</text>
<text x="371.8" y="412.9">11</text>
<text x="335.5" y="414.3">GND</text>
<text x="365.2" y="414.3">B8</text>
<text x="695.9" y="416.5">C</text>
<text x="700.6" y="467.3">D6</text>
<text x="700.6" y="463.7">D7</text>
<text x="700.6" y="470.8">D5</text>
<text x="700.6" y="477.8">D3</text>
<text x="700.6" y="474.3">D4</text>
<text x="700.6" y="484.9">D1</text>
<text x="700.6" y="481.4">D2</text>
<text x="700.6" y="488.4">D0</text>
</g>
</svg>
